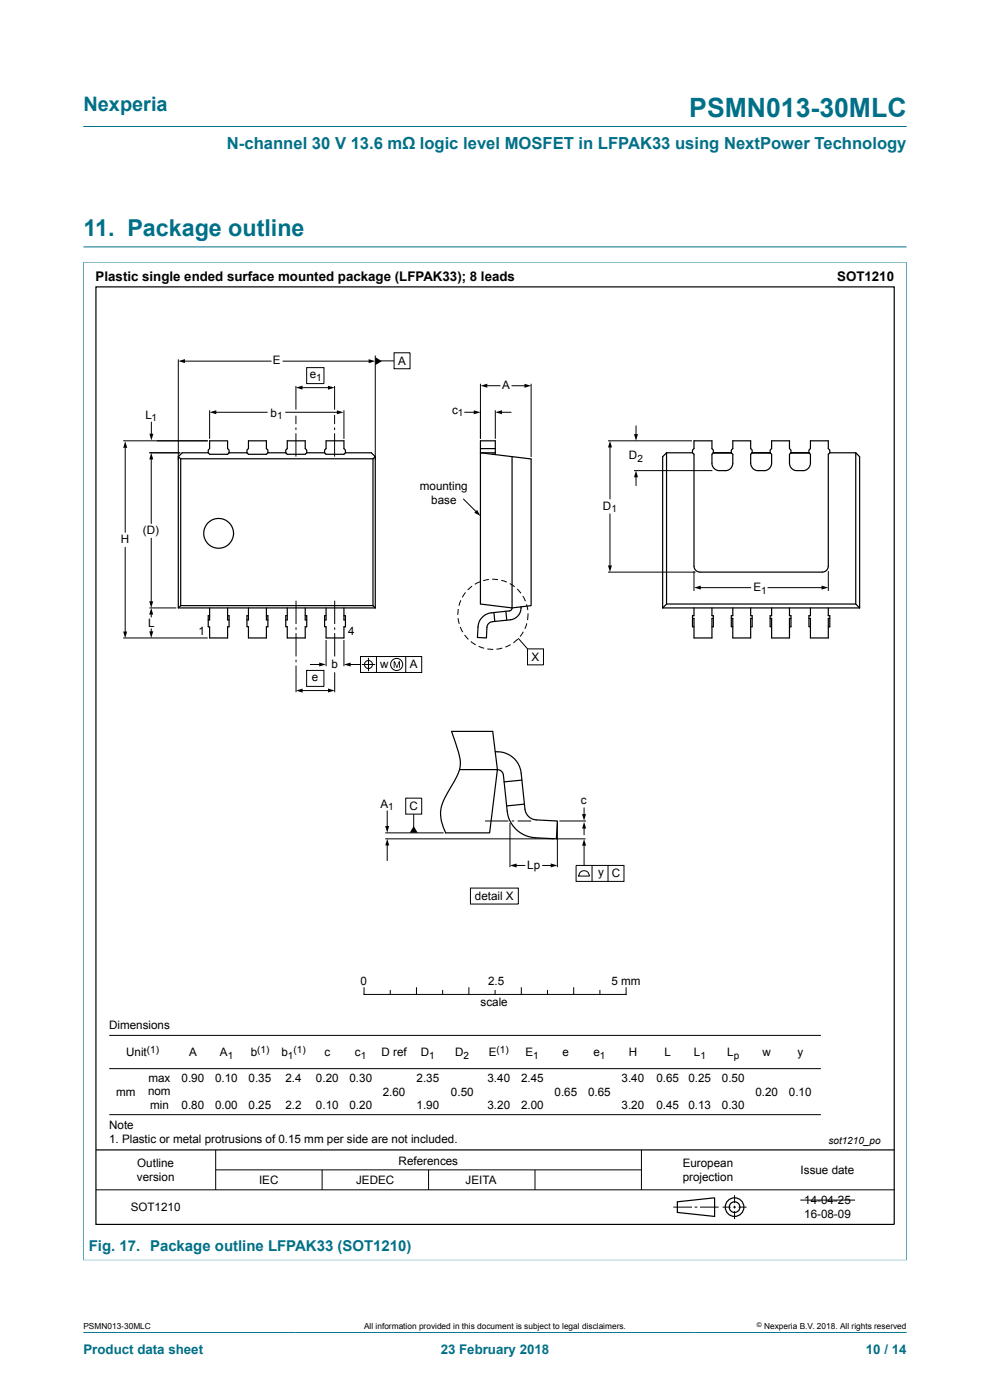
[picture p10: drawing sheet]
<svg xmlns="http://www.w3.org/2000/svg" width="210mm" height="297mm" viewBox="0 0 210 297" stroke-linecap="round" stroke-linejoin="round" font-family="sans-serif">
<path d="M17.7 26.8h174.6M17.6 55.6h174.8M17.7 55.6v211.8M17.7 52.4h174.6M192.3 55.6v211.8M17.6 267.3h174.8M17.7 282.6h174.6" fill="none" stroke="#007088" stroke-width=".21"/>
<g fill="none" stroke="#000" stroke-width=".21">
<path d="M37.8 76.2v21.4M38.9 76.6h18.6M60.1 76.6h18.4M65.1 78h3.6v3.4h-3.6zM79.6 75.4v22.2M80.7 76.6h2.9M83.6 74.8h3.4v3.4h-3.4zM26.1 93.5h18M26.6 94.7v18.2M31.7 96.1h6.5M32.1 97.2v13.8M32.1 89.6v2.7"/>
<path d="M44.5 87v6.1M45.6 87.5h11.1M60.6 87.5h11.1M62.8 81.9v5M62.8 88.2v1.8M62.8 90.7v.5M62.8 91.9v5M63.9 82.2h5.9M71 81.9v5M71 88v2M71 90.7v.5M71 91.9v5"/>
<path d="M73 87v6.1M98.6 87.5h2.2M101.9 81.4v11.7M103.1 81.8h3M105.1 87v6.1M106.2 87.5h2.2M108.6 81.8h2.9M112.7 81.4v15.5M129 93.5h17.8M129.4 94.6v11.2M134.5 99.8h16.6M134.9 90.4v2"/>
<path d="M26.6 116.1v18.2M32.1 114.2v13.6M98.3 105.9l2.8 2.8M129.4 109.1v11.1M134.9 101v2M26.1 135.3h18M31.7 129h5.7M32.1 130.1v.8M32.1 133.4v.8M62.8 127.4v5M62.8 133.1v.5M62.8 134.3v5"/>
<path d="M62.8 140v.5M69.2 135.8v5.5M71 127.4v5M71 133.1v.5M71 134.3v5M73 135.8v5.5M76.5 139.3h13v3.4h-13zM78.2 139.6v2.8M79.9 139.3v3.4M86.1 139.3v3.4M97.2 131.1l.2 1.2M97.2 129.2l-.1 1.2"/>
<path d="M97.6 133l.6 1.1M97.8 127.3l-.4 1.2M98.5 134.7l.9 .9M98.8 125.7l-.7 1M99.9 136.1l1 .7M100.1 124.3l-.9 .9M101.5 137.1l1.2 .4M101.8 123.4l-1.1 .6M103.4 137.7l1.2 .1M103.7 122.9l-1.2 .3M104.4 122.9l1.2 .1M106.3 123.1l1.2 .4"/>
<path d="M106.5 137.5l-1.2 .2M108.1 123.8l1.1 .7M108.3 136.7l-1.1 .6M109.7 124.9l.8 1M109.8 135.6l-.9 .8M109.9 135.4l2 2.3M110.9 126.4l.6 1.1M111 134l-.7 1M111.7 128.2l.2 1.2M111.7 132.2l-.4 1.2M111.9 137.7h3.4v3.3h-3.4zM112 130.1l-.1 1.5"/>
<path d="M129 121.4h18.5M147.2 121.2v4.2M148.4 124.7h10.8M162.9 124.7h11.7M175.7 121.2v4.2M62.8 141.2v5.6M63.9 146.5h6M65 142.2h3.7v3.4h-3.7zM65.9 141h2.1M71 142.6v4.2M74.1 141h2.3M76.8 141h2.8"/>
<path d="M81.7 176.7h12.4M81.7 178h35.9M82.1 172.1v3.4M82.1 179.1v3.4M86.1 169.3h3.4v3.4h-3.4zM87.8 172.7v2.8M102.9 174.2h4.9M108.2 174.6v9.4M108.5 174.2h.6M109.8 174.2h2.9M118 178h6.2M118.2 174.6v9.4"/>
<path d="M118.7 174.2h5.6M123.9 171.3v1.7M123.9 175.5v1.7M123.9 179.1v4.5M99.8 188.4h10.1v3.4h-10.1zM109.3 183.6h2M115.1 183.6h2.1M122.2 183.6h10.2v3.4h-10.2zM123 185.1a1.13 1.13 0 0 1 1.3-.3 1.13 1.13 0 0 1 .7 1.1h-2.2zM125.6 183.6v3.4M129 183.6v3.4M23.2 219.7h150.9"/>
<path d="M77.2 209.6v1.4h55.6v-1.4M82.8 210.1v.9M88.3 209.6v1.4M93.9 210.1v.9M99.5 209.6v1.4M105 210.1v.9M110.6 209.6v1.4M116.1 210.1v.9M121.7 209.6v1.4M127.3 210.1v.9M23.2 226.7h150.9M23.2 236.5h150.9"/>
<path d="M20.4 252.4h169.3M45.8 243.9v8.5M45.8 248.2h90.3M68.3 248.2v4.2M90.9 248.2v4.2M113.5 248.2v4.2M136.1 243.9v8.5M142.8 256.1h4M147.4 256.1h.5M148.5 256.1h3.9M153.3 256.1h1.7M155.5 256.1h.6"/>
<path d="M155.8 253.5v1.7M155.8 255.8v.6M155.8 256.9v1.7M156.7 256.1h1.7M169.8 254.6h11.6"/>
<circle cx="78.2" cy="141" r=".85"/>
<circle cx="84.1" cy="141" r="1.28"/>
</g>
<g fill="none" stroke="#000" stroke-width=".25">
<path d="M20.4 60.9h169.3v198.9h-169.3zM37.8 96.9v32.1h41.8M38.3 97.3h40.8M38.3 97.3v31.2M44.2 96.1v-.6l.3-.3v-1.7h3.8v1.7l.3 .3v.6M44.2 96.1h-5.6l-.8 .8 .5 .4M44.2 96.1l.3 .3h3.8l.3-.3M48.6 96.1h3.8M52.7 93.5h3.8v1.7l.3 .3v.6l-.3 .3h-3.8l-.3-.3v-.6l.3-.3zM56.8 96.1h3.8M60.9 93.5h3.8v1.7l.4 .3v.6l-.4 .3h-3.8l-.3-.3v-.6l.3-.3zM65 96.1h3.9"/>
<path d="M68.9 96.1v-.6l.3-.3v-1.7h3.8v1.7l.3 .3v.6M68.9 96.1l.3 .3h3.8l.3-.3M73.3 96.1h5.5l.8 .8-.5 .4M79.1 97.3v31.2M79.6 96.9v32.1M101.9 95.2h3.2M104.4 96.4h.7M105.1 96.4v-2.9h-3.2v34.6l6.7 .9v-32.1M105.1 96.1h-3.2l10.8 1.3v31.1l-4.1 .5-.1 .3-.5 .3-3.8 .4a3.2 3.2 0 0 0-2.8 3l-.1 2.2 1.9 .1 .1-2.2a1.27 1.27 0 0 1 1.1-1.2l3.8-.4a2.57 2.57 0 0 0 2.3-2.8M141.4 96.1v32l-.8 .9M141.4 96.1h5.5M141.4 96.1l-.8 .8v32.1"/>
<path d="M146.9 96.1l.3 .3v23.7a1.27 1.27 0 0 0 1.3 1.3h25.9a1.27 1.27 0 0 0 1.3-1.3v-23.7l.3-.3M146.9 96.1v-.6l.3-.3v-1.7h3.8v1.7l.3 .3v.6M151.3 96.1l-.3 .3v1.9a1.56 1.56 0 0 0 1.6 1.5 2.44 2.44 0 0 0 2.5-.6l.3-.9v-1.9l-.3-.3M151.3 96.1h3.8M155.1 96.1v-.6l.3-.3v-1.7h3.8v1.7l.3 .3v.6M159.5 96.1l-.3 .3v1.9l.4 .9a2.26 2.26 0 0 0 2.5 .6 1.57 1.57 0 0 0 1.6-1.5v-1.9l-.3-.3M159.5 96.1h3.9M163.4 96.1v-.6l.3-.3v-1.7h3.8v1.7l.3 .3v.6M167.8 96.1l-.3 .3v1.9l.3 .9a1.52 1.52 0 0 0 1.3 .6 2.42 2.42 0 0 0 2.5-.6l.3-.9v-1.9l-.3-.3M167.8 96.1h3.8M171.6 96.1v-.6l.3-.3v-1.7h3.8v1.7l.3 .3v.6M176 96.1h5.5"/>
<path d="M38.3 128.5h40.8M38.3 128.5l-.5 .5M44.5 130.6h-.3v2.4h.3v2.3h3.8v-2.3h.3v-2.4h-.3M44.5 129v2.5h-.3M48.3 129v2.5h.3M52.7 130.6h-.3v2.4h.3v2.3h3.8v-2.3h.3v-2.4h-.3M52.7 129v2.5h-.3M56.5 129v2.5h.3M60.9 130.6h-.3v2.4h.3v2.3h3.8v-2.3h.4v-2.4h-.4M60.9 129v2.5h-.3M64.7 129v2.5h.4M69.2 130.6h-.3v2.4h.3v2.3h3.8v-2.3h.3v-2.4h-.3"/>
<path d="M69.2 129v2.5h-.3M73 129v2.5h.3M79.1 128.5l.5 .5M104.8 129.9l.2 1.9M107.3 129.7l.2 1.9M140.6 129h41.7M141.4 128.1h40.1l.8 .9M146.9 131.2h.3v4.1h3.8v-4.1h.3M147.2 129v1.6h-.3v2.4h.3M151 129v1.6h.3v2.4h-.3M155.1 131.2h.3v4.1h3.8v-4.1h.3M155.4 129v1.6h-.3v2.4h.3"/>
<path d="M159.2 129v1.6h.3v2.4h-.3M163.4 131.2h.3v4.1h3.8v-4.1h.3M163.7 129v1.6h-.3v2.4h.3M167.5 129v1.6h.3v2.4h-.3M171.6 131.2h.3v4.1h3.8v-4.1h.3M171.9 129v1.6h-.3v2.4h.3M175.7 129v1.6h.3v2.4h-.3M181.5 128.1v-32l.8 .8v32.1M105 159.5a5.1 5.1 0 0 1 5.5 4.5l.9 7.7a2.57 2.57 0 0 0 2.3 2.2l4.5 .3-.2 3.8-4.5-.3a6.3 6.3 0 0 1-5.9-5.6l-.8-7.7-.4-.8-.9-.3-1-8.1h-8.7l.5 1.3a17.2 17.2 0 0 1 1.3 5.8l-.2 1.1-.4 1.2-2.1 3.6a7.8 7.8 0 0 0-.4 8.5h9.4l1.6-13.4h-8M110.7 165.5l-3.8 .4M111.2 170.6l-3.7 .4M20.4 243.9h169.3"/>
<path d="M143.7 255l7.9-.9v4l-7.9-.9z"/>
<circle cx="46.4" cy="113.1" r="3.2"/>
<circle cx="155.8" cy="256.1" r="1.13"/>
<circle cx="155.8" cy="256.1" r="1.98"/>
</g>
<g fill="#000">
<path d="M37.8 76.6l1.4-.4v.8zM78.2 76.2l1.4 .4-1.4 .4zM79.6 75.8l1.4 .8-1.4 .9zM26.6 93.6l.4 1.4h-.9zM32.1 96.1l.4 1.4h-.8zM31.7 92h.8l-.4 1.4zM44.5 87.5l1.4-.5v.9zM62.8 82.2l1.4-.4v.9zM69.6 81.8l1.4 .4-1.4 .5zM71.5 87l1.4 .5-1.4 .4zM100.5 87l1.4 .5-1.4 .4zM101.9 81.8l1.5-.4v.8z"/>
<path d="M105.1 87.5l1.4-.5v.9zM111.3 81.4l1.4 .4-1.4 .5zM129.4 93.5l.4 1.4h-.8zM134.5 92.1h.8l-.4 1.4zM101.2 108.2l.7 1.3-1.3-.7zM129 120h.8l-.4 1.4zM134.9 99.8l.4 1.5h-.8zM26.1 134h.9l-.4 1.4zM32.1 129l.4 1.4h-.9zM31.7 127.6h.8l-.4 1.4zM31.7 133.9h.8l-.4 1.4zM147.2 124.7l1.5-.5v.9z"/>
<path d="M174.3 124.2l1.4 .5-1.4 .4zM62.8 146.5l1.4-.4v.8zM67.7 140.5l1.4 .5-1.4 .4zM69.6 146.1l1.4 .4-1.4 .4zM73 141l1.4-.4v.8zM83.5 140.3h.3l.4 1.2 .4-1.2h.2v1.4h-.1v-1.2l-.4 1.2h-.2l-.4-1.2v1.2h-.2zM81.7 175.2h.8l-.4 1.4zM82.1 177.9l.5 1.5h-.9zM87.8 175.2l.8 1.5h-1.7zM123.5 172.7h.8l-.4 1.4zM123.9 178l.4 1.4h-.8zM123.9 174.4l.4 1.4h-.8z"/>
<path d="M108.2 183.6l1.4-.4v.8zM116.8 183.2l1.4 .4-1.4 .4z"/>
</g>
<text font-size="5.6" fill="#007088" x="146.2" y="24.8">PSMN013-30MLC</text>
<text font-size="4.9" fill="#007088" x="17.7" y="50">11. Package outline</text>
<text font-size="4.2" fill="#007088" x="17.7" y="23.6">Nexperia</text>
<text font-size="3.5" fill="#007088" x="48.1" y="31.7">N-channel 30 V 13.6 mΩ logic level MOSFET in LFPAK33 using NextPower Technology</text>
<text font-size="3.2" fill="#007088" x="18.8" y="265.4">Fig. 17. Package outline LFPAK33 (SOT1210)</text>
<g font-size="2.8">
<text x="20.3" y="59.6">Plastic single ended surface mounted package (LFPAK33); 8 leads</text>
<text x="177.6" y="59.6">SOT1210</text>
</g>
<g font-size="2.8" fill="#007088">
<text x="17.7" y="287.2">Product data sheet</text>
<text x="93.5" y="287.2">23 February 2018</text>
<text x="183.7" y="287.2">10 / 14</text>
</g>
<g font-size="2.5">
<text x="57.9" y="77.3">E</text>
<text x="84.4" y="77.4">A</text>
<text x="65.7" y="80.2">e</text>
<text x="106.5" y="82.5">A</text>
<text x="30.8" y="88.9">L</text>
<text x="57.4" y="88.4">b</text>
<text x="95.9" y="87.7">c</text>
<text x="133.4" y="97.4">D</text>
<text x="89.1" y="103.9">mounting</text>
<text x="91.5" y="106.9">base</text>
<text x="30.3" y="113.3">(D)</text>
<text x="127.9" y="108.2">D</text>
<text x="25.6" y="115.3">H</text>
<text x="159.8" y="125.4">E</text>
<text x="31.4" y="133">L</text>
<text x="42.1" y="134.7">1</text>
<text x="73.8" y="134.7">4</text>
<text x="70.3" y="141.8">b</text>
<text x="80.6" y="141.8">w</text>
<text x="86.9" y="141.8">A</text>
<text x="112.7" y="140.2">X</text>
<text x="66.1" y="144.6">e</text>
<text x="80.7" y="171.4">A</text>
<text x="86.8" y="171.8">C</text>
<text x="123.2" y="170.6">c</text>
<text x="111.9" y="184.3">Lp</text>
<text x="126.9" y="185.8">y</text>
<text x="100.7" y="191">detail X</text>
<text x="129.8" y="186.1">C</text>
<text x="76.5" y="208.9">0</text>
<text x="103.5" y="208.9">2.5</text>
<text x="129.7" y="208.9">5 mm</text>
<text x="102" y="213.5">scale</text>
<text x="23.1" y="218.2">Dimensions</text>
<text x="26.8" y="224.1">Unit</text>
<text x="40.1" y="224.1">A</text>
<text x="46.6" y="224.1">A</text>
<text x="53.2" y="224.1">b</text>
<text x="59.7" y="224.1">b</text>
<text x="68.8" y="224.1">c</text>
<text x="75.3" y="224.1">c</text>
<text x="80.9" y="224.1">D ref</text>
<text x="89.3" y="224.1">D</text>
<text x="96.6" y="224.1">D</text>
<text x="103.7" y="224.1">E</text>
<text x="111.5" y="224.1">E</text>
<text x="119.4" y="224.1">e</text>
<text x="125.9" y="224.1">e</text>
<text x="133.4" y="224.1">H</text>
<text x="140.9" y="224.1">L</text>
<text x="147.2" y="224.1">L</text>
<text x="154.3" y="224.1">L</text>
<text x="161.8" y="224.1">w</text>
<text x="169.2" y="224.1">y</text>
<text x="24.7" y="232.4">mm</text>
<text x="31.4" y="232.4">nom</text>
<text x="31.5" y="229.5">max</text>
<text x="38.5" y="229.5">0.90</text>
<text x="45.6" y="229.5">0.10</text>
<text x="52.7" y="229.5">0.35</text>
<text x="60.6" y="229.5">2.4</text>
<text x="67" y="229.5">0.20</text>
<text x="74.1" y="229.5">0.30</text>
<text x="81.2" y="232.4">2.60</text>
<text x="88.4" y="229.5">2.35</text>
<text x="95.7" y="232.4">0.50</text>
<text x="103.4" y="229.5">3.40</text>
<text x="110.5" y="229.5">2.45</text>
<text x="117.6" y="232.4">0.65</text>
<text x="124.7" y="232.4">0.65</text>
<text x="131.9" y="229.5">3.40</text>
<text x="139.2" y="229.5">0.65</text>
<text x="146" y="229.5">0.25</text>
<text x="153.1" y="229.5">0.50</text>
<text x="160.2" y="232.4">0.20</text>
<text x="167.4" y="232.4">0.10</text>
<text x="23.1" y="239.6">Note</text>
<text x="31.8" y="235.4">min</text>
<text x="38.5" y="235.3">0.80</text>
<text x="45.6" y="235.3">0.00</text>
<text x="52.7" y="235.3">0.25</text>
<text x="60.6" y="235.3">2.2</text>
<text x="67" y="235.3">0.10</text>
<text x="74.1" y="235.3">0.20</text>
<text x="88.4" y="235.3">1.90</text>
<text x="103.4" y="235.3">3.20</text>
<text x="110.5" y="235.3">2.00</text>
<text x="131.9" y="235.3">3.20</text>
<text x="139.2" y="235.3">0.45</text>
<text x="146" y="235.3">0.13</text>
<text x="153.1" y="235.3">0.30</text>
<text x="23.1" y="242.5">1. Plastic or metal protrusions of 0.15 mm per side are not included.</text>
<text x="29.1" y="250.5">version</text>
<text x="29.1" y="247.6">Outline</text>
<text x="55" y="251.2">IEC</text>
<text x="75.5" y="251.2">JEDEC</text>
<text x="84.6" y="247">References</text>
<text x="98.8" y="251.2">JEITA</text>
<text x="144.8" y="247.6">European</text>
<text x="144.8" y="250.5">projection</text>
<text x="169.8" y="249">Issue date</text>
<text x="27.7" y="256.9">SOT1210</text>
<text x="170.6" y="255.4">14-04-25</text>
<text x="170.6" y="258.3">16-08-09</text>
</g>
<g font-size="2.1">
<text x="67.1" y="80.7">1</text>
<text x="32.2" y="89.4">1</text>
<text x="58.8" y="88.8">1</text>
<text x="97.1" y="88.2">1</text>
<text x="135.2" y="98">2</text>
<text x="129.7" y="108.7">1</text>
<text x="161.5" y="126">1</text>
<text x="82.3" y="171.9">1</text>
<text x="31.1" y="223.4">(1)</text>
<text x="48.3" y="224.6">1</text>
<text x="54.6" y="223.4">(1)</text>
<text x="61.1" y="224.6">1</text>
<text x="62.3" y="223.4">(1)</text>
<text x="76.6" y="224.6">1</text>
<text x="91" y="224.6">1</text>
<text x="98.3" y="224.6">2</text>
<text x="105.3" y="223.4">(1)</text>
<text x="113.1" y="224.6">1</text>
<text x="127.2" y="224.6">1</text>
<text x="148.6" y="224.6">1</text>
<text x="155.7" y="224.6">p</text>
<text x="175.7" y="242.7">sot1210_po</text>
</g>
<g font-size="1.8">
<text x="17.7" y="282">PSMN013-30MLC</text>
<text x="77.2" y="282">All information provided in this document is subject to legal disclaimers.</text>
<text x="162.1" y="282">Nexperia B.V. 2018. All rights reserved</text>
</g>
<text font-size="1.4" x="160.6" y="281.6">©</text>
</svg>
